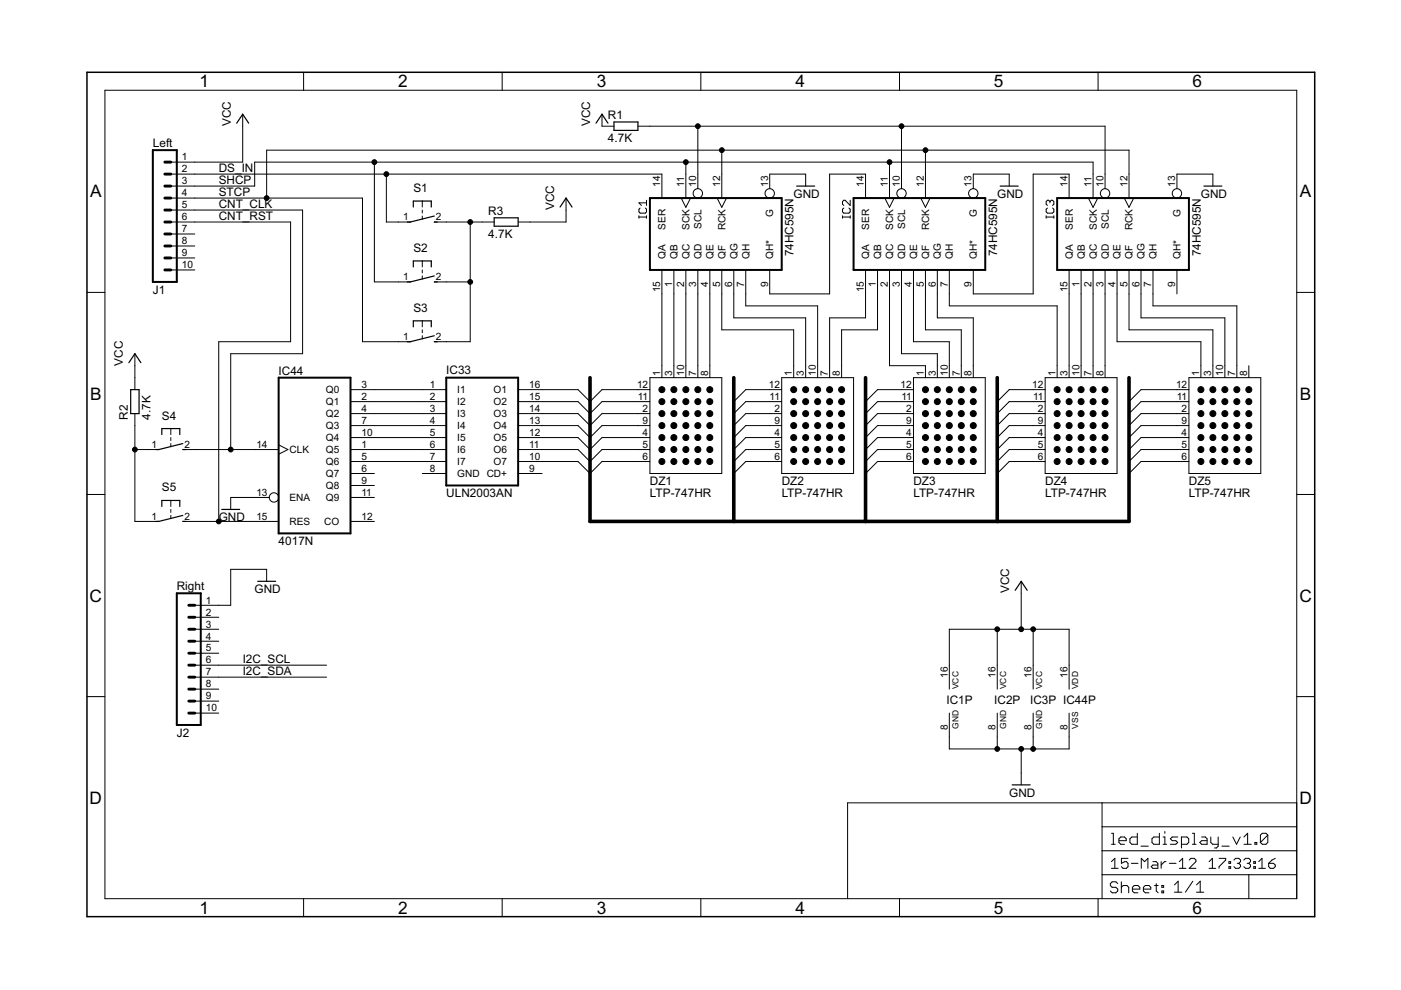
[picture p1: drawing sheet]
<svg xmlns="http://www.w3.org/2000/svg" width="297mm" height="210mm" viewBox="0 0 297 210" stroke-linecap="round" stroke-linejoin="round" font-family="sans-serif">
<g fill="none" stroke="#000" stroke-width=".21">
<path d="M22.2 19.1h252.7v171.4h-252.7zM64.4 15.3v3.8M106.5 15.3v3.8M148.6 15.3v3.8M190.7 15.3v3.8M232.8 15.3v3.8M36.2 36.9h104.1v5.1M36.2 39.5h17.8v-5.1h177.8v7.6M51.5 24.2v10.2h-15.3M79.4 34.4v25.4h7.6M81.9 36.9v10.2h5.1M127.6 24.2v2.6h2.6"/>
<path d="M135.3 26.8h99v13.2M145.4 34.4v7.6M148 26.8v13.2M153 31.8v10.2M170.8 39.5v-2.6h-7.6v3.1M188.6 34.4v7.6M191.1 26.8v13.2M196.2 31.8v10.2M214 39.5v-2.6h-7.6v3.1M257.2 39.5v-2.6h-7.7v3.1M36.2 42h40.7v30.5h10.1M36.2 44.5h28v30.5h-15.3v20.3"/>
<path d="M36.2 47.1h25.4v25.4h-15.2v38.1M36.2 49.6h5.1M36.2 52.2h5.1M36.2 54.7h5.1M36.2 57.2h5.1M56.5 42v-10.2h182.9v10.2M89.5 42.6v1.3M89.5 44.5v.7M89.5 45.8v.6M89.5 55.3v1.3M89.5 57.2v.7M89.5 58.5v.6"/>
<path d="M92.1 47.1h12.7M92.1 59.8h7.6M99.7 47.1v25.4h-7.6M120 42v5.1h-10.1M135.5 46h1.6M135.5 45.7v.6M135.7 44.1l-.2 .3v.5l.2 .3h1.1l.3-.3v-.5l-.3-.3M137.1 42.5v1.1M137.1 45.7v.6M137.1 43h-1.6l.5 .6M140.3 57.2v22.9M142.9 57.2v22.9"/>
<path d="M144.4 42l1 2 1-2M145.4 57.2v22.9M148 57.2v22.9M150.5 57.2v22.9M152 42l1 2 1-2M153 57.2v12.7h15.3v10.2M155.6 57.2v10.2h15.2v12.7M158.1 57.2v7.7h15.3v15.2M178.6 46h1.7M178.6 45.7v.6M178.9 44.1l-.3 .3v.5l.3 .3h1.1l.3-.3v-.5l-.3-.3M180.3 42.5v1.1l-1.1-1.1h-.3l-.3 .2v.6l.3 .3"/>
<path d="M180.3 45.7v.6M183.5 42v-5.1h-7.6v25.4h-12.7v-5.1M183.5 57.2v10.2h-7.6v12.7M186.1 57.2v12.7h-7.7v10.2M187.6 42l1 2 1-2M188.6 57.2v20.3h7.6v2.6M191.1 57.2v17.8h7.6v5.1M193.7 57.2v15.3h7.6v7.6M195.2 42l1 2 1-2M196.2 57.2v12.7h7.6v10.2M198.7 57.2v10.2h7.7v12.7M201.3 57.2v7.7h22.8v15.2"/>
<path d="M221.8 46h1.6M221.8 45.7v.6M222.1 44.1l-.3 .3v.5l.3 .3h1.1l.2-.3v-.5l-.2-.3M222.6 42.7l-.3-.2h-.2l-.3 .2v.6l.3 .3M222.6 42.7l.3-.2h.3l.2 .2v.6l-.2 .3M222.6 42.7v.3M223.4 45.7v.6M226.7 42v-5.1h-7.6v25.4h-12.7v-5.1M226.7 57.2v22.9M229.2 57.2v22.9M230.8 42l1 2 .9-2M231.8 57.2v22.9"/>
<path d="M234.3 57.2v22.9M236.8 57.2v15.3h17.8v7.6M238.4 42l1 2 1-2M239.4 57.2v12.7h17.8v10.2M241.9 57.2v10.2h17.8v12.7M244.5 57.2v7.7h17.7v15.2M249.5 57.2v5.1M18.4 62h3.8M28.6 75v7.6M89.5 68v1.3M89.5 69.9v.6M89.5 71.2v.6"/>
<path d="M264.8 77.5v2.6M274.9 62h3.8M28.6 95.3h5.1M28.6 87.7v22.9h5.1M36.2 90.9v1.2M36.2 92.8v.6M36.2 94v.7M38.8 95.3h20.3M59.1 94.3l1.9 1-1.9 1M74.3 82.6h20.3M74.3 85.2h20.3M74.3 87.7h20.3"/>
<path d="M74.3 90.2h20.3M74.3 92.8h20.3M74.3 95.3h20.3M74.3 97.9h20.3M109.9 82.6h12.7l2.5 2.6 2.5-2.6h10.2M109.9 85.2h12.7l2.5 2.5 2.5-2.5h10.2M109.9 87.7h12.7l2.5 2.5 2.5-2.5h10.2M109.9 90.2h12.7l2.5 2.6 2.5-2.6h10.2M109.9 92.8h12.7l2.5 2.5 2.5-2.5h10.2M109.9 95.3h12.7l2.5 2.6 2.5-2.6h10.2M109.9 97.9h12.7l2.5 2.5 2.5-2.5h10.2M137.8 80.1h15.2v20.3h-15.2z"/>
<path d="M165.7 82.6h-7.6l-2.5 2.6M165.7 85.2h-7.6l-2.5 2.5M165.7 87.7h-7.6l-2.5 2.5M165.7 90.2h-7.6l-2.5 2.6M165.7 92.8h-7.6l-2.5 2.5M165.7 95.3h-7.6l-2.5 2.6M165.7 97.9h-7.6l-2.5 2.5M165.7 80.1h15.3v20.3h-15.3zM193.7 80.1h15.2v20.3h-15.2zM193.7 82.6h-7.6l-2.6 2.6M193.7 85.2h-7.6l-2.6 2.5M193.7 87.7h-7.6l-2.6 2.5"/>
<path d="M193.7 90.2h-7.6l-2.6 2.6M193.7 92.8h-7.6l-2.6 2.5M193.7 95.3h-7.6l-2.6 2.6M193.7 97.9h-7.6l-2.6 2.5M221.6 82.6h-7.6l-2.6 2.6M221.6 85.2h-7.6l-2.6 2.5M221.6 87.7h-7.6l-2.6 2.5M221.6 90.2h-7.6l-2.6 2.6M221.6 92.8h-7.6l-2.6 2.5M221.6 95.3h-7.6l-2.6 2.6M221.6 97.9h-7.6l-2.6 2.5M221.6 80.1h15.2v20.3h-15.2z"/>
<path d="M252.1 82.6h-10.2l-2.5 2.6M252.1 85.2h-10.2l-2.5 2.5M252.1 87.7h-10.2l-2.5 2.5M252.1 90.2h-10.2l-2.5 2.6M252.1 92.8h-10.2l-2.5 2.5M252.1 95.3h-10.2l-2.5 2.6M252.1 97.9h-10.2l-2.5 2.5M252.1 80.1h15.2v20.3h-15.2zM18.4 104.8h3.8M36.2 106.1v1.3M36.2 108v.6M36.2 109.3v.6"/>
<path d="M38.8 110.6h20.3M57.1 105.5h-8.2v2.5M74.3 100.4h5.1M74.3 102.9h5.1M74.3 105.5h5.1M74.3 110.6h5.1M89.5 100.4h5.1M109.9 100.4h5M274.9 104.8h3.8M41.3 130.9h5.1M41.3 133.4h5.1M41.3 136h5.1"/>
<path d="M41.3 138.5h5.1M56.5 123.3v-2.6h-7.6v7.6h-7.6M211.4 133.4v12.7M216.5 123.3v10.1M219.1 133.4v12.7M18.4 147.7h3.8M41.3 141h27.9M41.3 143.6h27.9M41.3 146.1h5.1M41.3 148.7h5.1M41.3 151.2h5.1M201.3 146.1v-12.7h25.4v12.7"/>
<path d="M201.3 151.2v7.6h25.4v-7.6M211.4 151.2v7.6M216.5 158.8v7.6M219.1 151.2v7.6M274.9 147.7h3.8M233.7 170.2v20.3M233.7 175.3h41.2M235.7 176.7h.4v2.3M235.7 179h.8M237.2 178.2h1.6v-.4l-.4-.3h-.8l-.4 .3v.8l.4 .4h.8M241.1 176.7v2.3h-1.1l-.4-.4v-.8l.4-.3h1.1M241.9 179.4h1.6"/>
<path d="M245.8 176.7v2.3h-1.2l-.4-.4v-.8l.4-.3h1.2M246.6 179h.8M246.6 177.5h.4v1.5M247 176.3v.4M249.7 177.5h-1.2l-.4 .3 .4 .4h.8l.4 .4-.4 .4h-1.2M250.5 179h1.2l.3-.4v-.8l-.3-.3h-1.2v2.3M252.8 176.7h.4v2.3M252.8 179h.8M254.8 177.5h.7l.4 .3v1.2h-1.1l-.4-.4 .4-.4h1.1M256.7 177.5v1.1l.4 .4h1.2M258.3 177.5v1.9l-.4 .4h-.4M259.1 179.4h1.5"/>
<path d="M261.4 177.5l.8 1.5 .8-1.5M263.7 179h1.6M263.7 177.5l.8-.8v2.3M266.1 178.6h.4v.4h-.4zM268.8 177.1l-.4-.4h-.8l-.4 .4v1.5M268.8 177.1v1.5l-.4 .4h-.8l-.4-.4M268.8 177.1l-1.6 1.5M274.9 170.2h-95.2v20.3M64.4 190.5v3.9M106.5 190.5v3.9M148.6 190.5v3.9M190.7 190.5v3.9"/>
<path d="M232.8 190.5v3.9M233.7 185.5h41.2M233.7 180.4h41.2M235.6 182.7l.8-.7v2.1M235.6 184.1h1.5M237 187.3l-.4-.3h-.8l-.4 .3v.4l.4 .4h.8l.4 .4v.4l-.4 .4h-.8l-.4-.4M237.7 187v2.3M237.7 188.1l.4-.4h.8l.4 .4v1.2M239.2 182h-1.4v1l.7-.3h.3l.4 .3v.7l-.4 .4h-.7l-.3-.4M239.9 183h1.4M240.1 188.5h1.6v-.4l-.4-.4h-.8l-.4 .4v.8l.4 .4h.8M242 184.1v-2.1l.7 .7 .7-.7v2.1"/>
<path d="M242.4 188.5h1.6v-.4l-.4-.4h-.8l-.4 .4v.8l.4 .4h.8M244.4 182.7h.7l.4 .3v1.1h-1.1l-.3-.4 .3-.3h1.1M244.8 187.7h.8M245.2 187.3v1.6l.4 .4M246.2 182.7v1.4M246.3 187.7h.4v.4h-.4zM246.3 188.9h.4v.4h-.4zM247.2 182.7h-.3l-.7 .7M247.9 183h1.4M249 187.6l.8-.8v2.4M249 189.2h1.6M250 184.1h1.4"/>
<path d="M250 182.7l.7-.7v2.1M252.1 182.4l.4-.4h.7l.4 .4v.3l-1.5 1.4h1.5M252.9 186.8l-1.6 2.4M253.7 189.2h1.5M253.7 187.6l.8-.8v2.4M256.3 184.1h1.5M256.3 182.7l.7-.7v2.1M258.5 182h1.4v.4l-1.4 1.3v.4M260.6 183.7h.3v.4h-.3zM260.6 182.7h.3v.3h-.3zM261.6 182.4l.4-.4h.7l.3 .4v.3l-.3 .3M262.3 183h.4"/>
<path d="M262.7 183l.3 .4v.3l-.3 .4h-.7l-.4-.4M263.7 182.4l.4-.4h.7l.3 .4v.3l-.3 .3M264.4 183h.4M264.8 185.5v5M264.8 183l.3 .4v.3l-.3 .4h-.7l-.4-.4M265.8 183.7h.4v.4h-.4zM265.8 182.7h.4v.3h-.4zM266.9 184.1h1.4M266.9 182.7l.7-.7v2.1M269 183h1l.4 .4v.3l-.4 .4h-.7l-.3-.4zM270.4 182l-.7 .4-.7 .6"/>
<circle cx="148" cy="41" r=".99"/>
<circle cx="163.2" cy="41" r=".99"/>
<circle cx="191.1" cy="41" r=".99"/>
<circle cx="206.4" cy="41" r=".99"/>
<circle cx="234.3" cy="41" r=".99"/>
<circle cx="249.5" cy="41" r=".99"/>
<circle cx="58.1" cy="105.5" r=".99"/>
</g>
<path d="M32.4 31.8h5.1v28h-5.1zM137.8 42h27.9v15.2h-27.9zM181 42h27.9v15.2h-27.9zM224.1 42h28v15.2h-28zM59.1 80.1h15.2v33h-15.2zM94.6 80.1h15.3v22.8h-15.3zM37.5 125.8h5.1v27.9h-5.1z" fill="none" stroke="#000" stroke-width=".42"/>
<path d="M18.4 15.3h260.3v179.1h-260.3z" fill="none" stroke="#000" stroke-width=".32"/>
<g fill="none" stroke="#000" stroke-width=".25">
<path d="M50.2 26.1l1.3-1.9 1.2 1.9M126.4 26.1l1.2-1.9 1.3 1.9M130.2 25.9h5.1v1.7h-5.1zM168.9 39.5h3.8M212.1 39.5h3.8M255.2 39.5h3.9M87.6 43.9v-1.3h3.8v1.3M87.6 56.6v-1.3h3.8v1.3M92.1 45.8l-5.1 1.3h-.6M92.1 47.1h.6M92.1 58.5l-5.1 1.3h-.6M92.1 59.8h.6"/>
<path d="M104.8 46.2h5.1v1.8h-5.1zM118.7 43.9l1.3-1.9 1.3 1.9M27.3 76.9l1.3-1.9 1.3 1.9M87.6 69.3v-1.3h3.8v1.3M92.1 71.2l-5.1 1.3h-.6M92.1 72.5h.6M27.7 82.6h1.8v5.1h-1.8zM34.3 92.1v-1.2h3.8v1.2M38.8 94l-5.1 1.3h-.7M38.8 95.3h.6M34.3 107.4v-1.3h3.8v1.3M38.8 109.3l-5.1 1.3h-.7"/>
<path d="M38.8 110.6h.6M47 108h3.8M54.6 123.3h3.8M215.2 125.2l1.3-1.9 1.3 1.9M214.6 166.4h3.8"/>
</g>
<g fill="none" stroke="#000" stroke-width=".61">
<path d="M34.9 39.5h1.3M34.9 36.9h1.3M34.9 34.4h1.3M34.9 44.5h1.3M34.9 42h1.3M34.9 52.2h1.3M34.9 49.6h1.3M34.9 47.1h1.3M34.9 57.2h1.3M34.9 54.7h1.3M40 133.4h1.3M40 130.9h1.3"/>
<path d="M40 128.3h1.3M40 138.5h1.3M40 136h1.3M40 146.1h1.3M40 143.6h1.3M40 141h1.3M40 151.2h1.3M40 148.7h1.3"/>
</g>
<g fill="#000" stroke="#000" stroke-width=".21">
<circle cx="79.4" cy="34.4" r=".51"/>
<circle cx="81.9" cy="36.9" r=".51"/>
<circle cx="145.4" cy="34.4" r=".51"/>
<circle cx="148" cy="26.8" r=".51"/>
<circle cx="153" cy="31.8" r=".51"/>
<circle cx="188.6" cy="34.4" r=".51"/>
<circle cx="191.1" cy="26.8" r=".51"/>
<circle cx="196.2" cy="31.8" r=".51"/>
<circle cx="56.5" cy="42" r=".51"/>
<circle cx="99.7" cy="59.8" r=".51"/>
<circle cx="99.7" cy="47.1" r=".51"/>
<circle cx="28.6" cy="95.3" r=".51"/>
<circle cx="48.9" cy="95.3" r=".51"/>
<circle cx="140.3" cy="82.6" r=".64"/>
<circle cx="140.3" cy="85.2" r=".64"/>
<circle cx="140.3" cy="92.8" r=".64"/>
<circle cx="140.3" cy="95.3" r=".64"/>
<circle cx="140.3" cy="97.9" r=".64"/>
<circle cx="140.3" cy="87.7" r=".64"/>
<circle cx="140.3" cy="90.2" r=".64"/>
<circle cx="142.9" cy="82.6" r=".64"/>
<circle cx="142.9" cy="85.2" r=".64"/>
<circle cx="142.9" cy="90.2" r=".64"/>
<circle cx="142.9" cy="95.3" r=".64"/>
<circle cx="142.9" cy="87.7" r=".64"/>
<circle cx="142.9" cy="92.8" r=".64"/>
<circle cx="142.9" cy="97.9" r=".64"/>
<circle cx="145.4" cy="82.6" r=".64"/>
<circle cx="145.4" cy="85.2" r=".64"/>
<circle cx="145.4" cy="87.7" r=".64"/>
<circle cx="145.4" cy="90.2" r=".64"/>
<circle cx="145.4" cy="92.8" r=".64"/>
<circle cx="145.4" cy="97.9" r=".64"/>
<circle cx="145.4" cy="95.3" r=".64"/>
<circle cx="148" cy="82.6" r=".64"/>
<circle cx="148" cy="85.2" r=".64"/>
<circle cx="148" cy="87.7" r=".64"/>
<circle cx="148" cy="92.8" r=".64"/>
<circle cx="148" cy="90.2" r=".64"/>
<circle cx="148" cy="95.3" r=".64"/>
<circle cx="148" cy="97.9" r=".64"/>
<circle cx="150.5" cy="82.6" r=".64"/>
<circle cx="150.5" cy="85.2" r=".64"/>
<circle cx="150.5" cy="87.7" r=".64"/>
<circle cx="150.5" cy="95.3" r=".64"/>
<circle cx="150.5" cy="90.2" r=".64"/>
<circle cx="150.5" cy="92.8" r=".64"/>
<circle cx="150.5" cy="97.9" r=".64"/>
<circle cx="168.3" cy="82.6" r=".64"/>
<circle cx="168.3" cy="85.2" r=".64"/>
<circle cx="168.3" cy="87.7" r=".64"/>
<circle cx="168.3" cy="90.2" r=".64"/>
<circle cx="168.3" cy="92.8" r=".64"/>
<circle cx="168.3" cy="95.3" r=".64"/>
<circle cx="168.3" cy="97.9" r=".64"/>
<circle cx="170.8" cy="85.2" r=".64"/>
<circle cx="170.8" cy="82.6" r=".64"/>
<circle cx="170.8" cy="92.8" r=".64"/>
<circle cx="170.8" cy="90.2" r=".64"/>
<circle cx="170.8" cy="95.3" r=".64"/>
<circle cx="170.8" cy="87.7" r=".64"/>
<circle cx="170.8" cy="97.9" r=".64"/>
<circle cx="173.4" cy="82.6" r=".64"/>
<circle cx="173.4" cy="85.2" r=".64"/>
<circle cx="173.4" cy="92.8" r=".64"/>
<circle cx="173.4" cy="87.7" r=".64"/>
<circle cx="173.4" cy="90.2" r=".64"/>
<circle cx="173.4" cy="97.9" r=".64"/>
<circle cx="173.4" cy="95.3" r=".64"/>
<circle cx="175.9" cy="82.6" r=".64"/>
<circle cx="175.9" cy="85.2" r=".64"/>
<circle cx="175.9" cy="87.7" r=".64"/>
<circle cx="175.9" cy="90.2" r=".64"/>
<circle cx="175.9" cy="95.3" r=".64"/>
<circle cx="175.9" cy="97.9" r=".64"/>
<circle cx="175.9" cy="92.8" r=".64"/>
<circle cx="178.4" cy="85.2" r=".64"/>
<circle cx="178.4" cy="82.6" r=".64"/>
<circle cx="178.4" cy="90.2" r=".64"/>
<circle cx="178.4" cy="92.8" r=".64"/>
<circle cx="178.4" cy="95.3" r=".64"/>
<circle cx="178.4" cy="87.7" r=".64"/>
<circle cx="178.4" cy="97.9" r=".64"/>
<circle cx="196.2" cy="85.2" r=".64"/>
<circle cx="196.2" cy="82.6" r=".64"/>
<circle cx="196.2" cy="90.2" r=".64"/>
<circle cx="196.2" cy="95.3" r=".64"/>
<circle cx="196.2" cy="97.9" r=".64"/>
<circle cx="196.2" cy="87.7" r=".64"/>
<circle cx="196.2" cy="92.8" r=".64"/>
<circle cx="198.7" cy="82.6" r=".64"/>
<circle cx="198.7" cy="85.2" r=".64"/>
<circle cx="198.7" cy="90.2" r=".64"/>
<circle cx="198.7" cy="95.3" r=".64"/>
<circle cx="198.7" cy="87.7" r=".64"/>
<circle cx="198.7" cy="92.8" r=".64"/>
<circle cx="198.7" cy="97.9" r=".64"/>
<circle cx="201.3" cy="85.2" r=".64"/>
<circle cx="201.3" cy="82.6" r=".64"/>
<circle cx="201.3" cy="87.7" r=".64"/>
<circle cx="201.3" cy="90.2" r=".64"/>
<circle cx="201.3" cy="95.3" r=".64"/>
<circle cx="201.3" cy="97.9" r=".64"/>
<circle cx="201.3" cy="92.8" r=".64"/>
<circle cx="203.8" cy="82.6" r=".64"/>
<circle cx="203.8" cy="85.2" r=".64"/>
<circle cx="203.8" cy="90.2" r=".64"/>
<circle cx="203.8" cy="97.9" r=".64"/>
<circle cx="203.8" cy="95.3" r=".64"/>
<circle cx="203.8" cy="87.7" r=".64"/>
<circle cx="203.8" cy="92.8" r=".64"/>
<circle cx="206.4" cy="85.2" r=".64"/>
<circle cx="206.4" cy="82.6" r=".64"/>
<circle cx="206.4" cy="97.9" r=".64"/>
<circle cx="206.4" cy="90.2" r=".64"/>
<circle cx="206.4" cy="92.8" r=".64"/>
<circle cx="206.4" cy="95.3" r=".64"/>
<circle cx="206.4" cy="87.7" r=".64"/>
<circle cx="224.1" cy="82.6" r=".64"/>
<circle cx="224.1" cy="85.2" r=".64"/>
<circle cx="224.1" cy="87.7" r=".64"/>
<circle cx="224.1" cy="90.2" r=".64"/>
<circle cx="224.1" cy="92.8" r=".64"/>
<circle cx="224.1" cy="95.3" r=".64"/>
<circle cx="224.1" cy="97.9" r=".64"/>
<circle cx="226.7" cy="82.6" r=".64"/>
<circle cx="226.7" cy="85.2" r=".64"/>
<circle cx="226.7" cy="97.9" r=".64"/>
<circle cx="226.7" cy="87.7" r=".64"/>
<circle cx="226.7" cy="90.2" r=".64"/>
<circle cx="226.7" cy="92.8" r=".64"/>
<circle cx="226.7" cy="95.3" r=".64"/>
<circle cx="229.2" cy="85.2" r=".64"/>
<circle cx="229.2" cy="82.6" r=".64"/>
<circle cx="229.2" cy="87.7" r=".64"/>
<circle cx="229.2" cy="90.2" r=".64"/>
<circle cx="229.2" cy="95.3" r=".64"/>
<circle cx="229.2" cy="97.9" r=".64"/>
<circle cx="229.2" cy="92.8" r=".64"/>
<circle cx="231.8" cy="82.6" r=".64"/>
<circle cx="231.8" cy="85.2" r=".64"/>
<circle cx="231.8" cy="92.8" r=".64"/>
<circle cx="231.8" cy="87.7" r=".64"/>
<circle cx="231.8" cy="90.2" r=".64"/>
<circle cx="231.8" cy="95.3" r=".64"/>
<circle cx="231.8" cy="97.9" r=".64"/>
<circle cx="234.3" cy="85.2" r=".64"/>
<circle cx="234.3" cy="82.6" r=".64"/>
<circle cx="234.3" cy="87.7" r=".64"/>
<circle cx="234.3" cy="95.3" r=".64"/>
<circle cx="234.3" cy="97.9" r=".64"/>
<circle cx="234.3" cy="90.2" r=".64"/>
<circle cx="234.3" cy="92.8" r=".64"/>
<circle cx="254.6" cy="82.6" r=".64"/>
<circle cx="254.6" cy="85.2" r=".64"/>
<circle cx="254.6" cy="97.9" r=".64"/>
<circle cx="254.6" cy="87.7" r=".64"/>
<circle cx="254.6" cy="92.8" r=".64"/>
<circle cx="254.6" cy="90.2" r=".64"/>
<circle cx="254.6" cy="95.3" r=".64"/>
<circle cx="257.2" cy="82.6" r=".64"/>
<circle cx="257.2" cy="85.2" r=".64"/>
<circle cx="257.2" cy="87.7" r=".64"/>
<circle cx="257.2" cy="92.8" r=".64"/>
<circle cx="257.2" cy="90.2" r=".64"/>
<circle cx="257.2" cy="95.3" r=".64"/>
<circle cx="257.2" cy="97.9" r=".64"/>
<circle cx="259.7" cy="82.6" r=".64"/>
<circle cx="259.7" cy="85.2" r=".64"/>
<circle cx="259.7" cy="87.7" r=".64"/>
<circle cx="259.7" cy="90.2" r=".64"/>
<circle cx="259.7" cy="95.3" r=".64"/>
<circle cx="259.7" cy="92.8" r=".64"/>
<circle cx="259.7" cy="97.9" r=".64"/>
<circle cx="262.2" cy="82.6" r=".64"/>
<circle cx="262.2" cy="85.2" r=".64"/>
<circle cx="262.2" cy="87.7" r=".64"/>
<circle cx="262.2" cy="90.2" r=".64"/>
<circle cx="262.2" cy="95.3" r=".64"/>
<circle cx="262.2" cy="97.9" r=".64"/>
<circle cx="262.2" cy="92.8" r=".64"/>
<circle cx="264.8" cy="82.6" r=".64"/>
<circle cx="264.8" cy="85.2" r=".64"/>
<circle cx="264.8" cy="87.7" r=".64"/>
<circle cx="264.8" cy="90.2" r=".64"/>
<circle cx="264.8" cy="95.3" r=".64"/>
<circle cx="264.8" cy="92.8" r=".64"/>
<circle cx="264.8" cy="97.9" r=".64"/>
<circle cx="46.4" cy="110.6" r=".51"/>
<circle cx="211.4" cy="133.4" r=".51"/>
<circle cx="216.5" cy="133.4" r=".51"/>
<circle cx="219.1" cy="133.4" r=".51"/>
<circle cx="211.4" cy="158.8" r=".51"/>
<circle cx="216.5" cy="158.8" r=".51"/>
<circle cx="219.1" cy="158.8" r=".51"/>
</g>
<path d="M125.1 80.1v30.5h114.3v-30.5M155.6 80.1v30.5M183.5 80.1v30.5M211.4 80.1v30.5" fill="none" stroke="#000" stroke-width=".76"/>
<g font-size="4.1">
<text x="42.3" y="18.5">1</text>
<text x="84.4" y="18.5">2</text>
<text x="126.5" y="18.5">3</text>
<text x="168.6" y="18.5">4</text>
<text x="210.7" y="18.5">5</text>
<text x="252.9" y="18.5">6</text>
<text x="19.1" y="41.9">A</text>
<text x="275.6" y="41.9">A</text>
<text x="19.1" y="84.7">B</text>
<text x="275.6" y="84.7">B</text>
<text x="19" y="127.6">C</text>
<text x="275.5" y="127.6">C</text>
<text x="19" y="170.4">D</text>
<text x="275.5" y="170.4">D</text>
<text x="42.3" y="193.7">1</text>
<text x="84.4" y="193.7">2</text>
<text x="126.5" y="193.7">3</text>
<text x="168.6" y="193.7">4</text>
<text x="210.7" y="193.7">5</text>
<text x="252.9" y="193.7">6</text>
</g>
<g font-size="2.8">
<text x="48.9" y="26.8" transform="rotate(-90 48.9 26.8)">VCC</text>
<text x="125.1" y="26.8" transform="rotate(-90 125.1 26.8)">VCC</text>
<text x="128.9" y="25.3">R1</text>
<text x="32.4" y="31.1">Left</text>
<text x="128.9" y="30.1">4.7K</text>
<text x="46.4" y="38.9">SHCP</text>
<text x="46.4" y="36.4">DS_IN</text>
<text x="46.4" y="41.5">STCP</text>
<text x="87.6" y="40.7">S1</text>
<text x="168.3" y="42">GND</text>
<text x="211.4" y="42">GND</text>
<text x="254.6" y="42">GND</text>
<text x="46.4" y="44">CNT_CLK</text>
<text x="46.4" y="46.6">CNT_RST</text>
<text x="103.5" y="45.6">R3</text>
<text x="117.5" y="44.5" transform="rotate(-90 117.5 44.5)">VCC</text>
<text x="87.6" y="53.4">S2</text>
<text x="103.5" y="50.4">4.7K</text>
<text x="168.3" y="54.4" transform="rotate(-90 168.3 54.4)">74HC595N</text>
<text x="211.4" y="54.4" transform="rotate(-90 211.4 54.4)">74HC595N</text>
<text x="254.6" y="54.4" transform="rotate(-90 254.6 54.4)">74HC595N</text>
<text x="32.4" y="62.3">J1</text>
<text x="87.6" y="66.1">S3</text>
<text x="26.1" y="77.5" transform="rotate(-90 26.1 77.5)">VCC</text>
<text x="59.1" y="79.4">IC44</text>
<text x="94.6" y="79.3">IC33</text>
<text x="27.1" y="89" transform="rotate(-90 27.1 89)">R2</text>
<text x="31.9" y="89" transform="rotate(-90 31.9 89)">4.7K</text>
<text x="34.3" y="89">S4</text>
<text x="34.3" y="104.2">S5</text>
<text x="94.6" y="105.5">ULN2003AN</text>
<text x="137.8" y="102.9">DZ1</text>
<text x="137.8" y="105.5">LTP-747HR</text>
<text x="165.7" y="102.9">DZ2</text>
<text x="165.7" y="105.5">LTP-747HR</text>
<text x="193.7" y="102.9">DZ3</text>
<text x="193.7" y="105.5">LTP-747HR</text>
<text x="221.6" y="102.9">DZ4</text>
<text x="221.6" y="105.5">LTP-747HR</text>
<text x="252.1" y="102.9">DZ5</text>
<text x="252.1" y="105.5">LTP-747HR</text>
<text x="46.4" y="110.6">GND</text>
<text x="59.1" y="115.6">4017N</text>
<text x="37.5" y="125">Right</text>
<text x="54" y="125.8">GND</text>
<text x="214" y="125.8" transform="rotate(-90 214 125.8)">VCC</text>
<text x="51.5" y="143.1">I2C_SDA</text>
<text x="51.5" y="140.5">I2C_SCL</text>
<text x="200.6" y="149.3">IC1P</text>
<text x="210.8" y="149.3">IC2P</text>
<text x="218.4" y="149.3">IC3P IC44P</text>
<text x="37.5" y="156.3">J2</text>
<text x="214" y="169">GND</text>
</g>
<g font-size="2.4">
<text x="38.5" y="34">1</text>
<text x="38.5" y="36.6">2</text>
<text x="38.5" y="39.1">3</text>
<text x="38.5" y="41.6">4</text>
<text x="140" y="39.7" transform="rotate(-90 140 39.7)">14</text>
<text x="145.1" y="39.7" transform="rotate(-90 145.1 39.7)">11</text>
<text x="147.6" y="39.7" transform="rotate(-90 147.6 39.7)">10</text>
<text x="152.7" y="39.7" transform="rotate(-90 152.7 39.7)">12</text>
<text x="162.8" y="39.7" transform="rotate(-90 162.8 39.7)">13</text>
<text x="183.2" y="39.7" transform="rotate(-90 183.2 39.7)">14</text>
<text x="188.2" y="39.7" transform="rotate(-90 188.2 39.7)">11</text>
<text x="190.8" y="39.7" transform="rotate(-90 190.8 39.7)">10</text>
<text x="195.8" y="39.7" transform="rotate(-90 195.8 39.7)">12</text>
<text x="206" y="39.7" transform="rotate(-90 206 39.7)">13</text>
<text x="226.3" y="39.7" transform="rotate(-90 226.3 39.7)">14</text>
<text x="231.4" y="39.7" transform="rotate(-90 231.4 39.7)">11</text>
<text x="233.9" y="39.7" transform="rotate(-90 233.9 39.7)">10</text>
<text x="239" y="39.7" transform="rotate(-90 239 39.7)">12</text>
<text x="249.2" y="39.7" transform="rotate(-90 249.2 39.7)">13</text>
<text x="38.5" y="44.2">5</text>
<text x="38.5" y="46.7">6</text>
<text x="85.5" y="46.7">1</text>
<text x="92.4" y="46.7">2</text>
<text x="164" y="46" transform="rotate(-90 164 46)">G</text>
<text x="207.1" y="46" transform="rotate(-90 207.1 46)">G</text>
<text x="250.3" y="46" transform="rotate(-90 250.3 46)">G</text>
<text x="38.5" y="49.3">7</text>
<text x="38.5" y="51.8">8</text>
<text x="141.1" y="48.7" transform="rotate(-90 141.1 48.7)">SER</text>
<text x="146.2" y="48.7" transform="rotate(-90 146.2 48.7)">SCK</text>
<text x="148.7" y="48.5" transform="rotate(-90 148.7 48.5)">SCL</text>
<text x="153.8" y="48.8" transform="rotate(-90 153.8 48.8)">RCK</text>
<text x="184.3" y="48.7" transform="rotate(-90 184.3 48.7)">SER</text>
<text x="189.3" y="48.7" transform="rotate(-90 189.3 48.7)">SCK</text>
<text x="191.9" y="48.5" transform="rotate(-90 191.9 48.5)">SCL</text>
<text x="197" y="48.8" transform="rotate(-90 197 48.8)">RCK</text>
<text x="227.4" y="48.7" transform="rotate(-90 227.4 48.7)">SER</text>
<text x="232.5" y="48.7" transform="rotate(-90 232.5 48.7)">SCK</text>
<text x="235.1" y="48.5" transform="rotate(-90 235.1 48.5)">SCL</text>
<text x="240.1" y="48.8" transform="rotate(-90 240.1 48.8)">RCK</text>
<text x="38.5" y="54.3">9</text>
<text x="38.5" y="56.9">10</text>
<text x="85.5" y="59.4">1</text>
<text x="92.4" y="59.4">2</text>
<text x="141.1" y="54.9" transform="rotate(-90 141.1 54.9)">QA</text>
<text x="143.6" y="54.9" transform="rotate(-90 143.6 54.9)">QB</text>
<text x="146.2" y="54.9" transform="rotate(-90 146.2 54.9)">QC</text>
<text x="148.7" y="54.9" transform="rotate(-90 148.7 54.9)">QD</text>
<text x="151.3" y="54.9" transform="rotate(-90 151.3 54.9)">QE</text>
<text x="153.8" y="54.9" transform="rotate(-90 153.8 54.9)">QF</text>
<text x="156.3" y="54.9" transform="rotate(-90 156.3 54.9)">QG</text>
<text x="158.9" y="54.9" transform="rotate(-90 158.9 54.9)">QH</text>
<text x="164" y="54.9" transform="rotate(-90 164 54.9)">QH*</text>
<text x="184.3" y="54.9" transform="rotate(-90 184.3 54.9)">QA</text>
<text x="186.8" y="54.9" transform="rotate(-90 186.8 54.9)">QB</text>
<text x="189.3" y="54.9" transform="rotate(-90 189.3 54.9)">QC</text>
<text x="191.9" y="54.9" transform="rotate(-90 191.9 54.9)">QD</text>
<text x="194.4" y="54.9" transform="rotate(-90 194.4 54.9)">QE</text>
<text x="197" y="54.9" transform="rotate(-90 197 54.9)">QF</text>
<text x="199.5" y="54.9" transform="rotate(-90 199.5 54.9)">QG</text>
<text x="202" y="54.9" transform="rotate(-90 202 54.9)">QH</text>
<text x="207.1" y="54.9" transform="rotate(-90 207.1 54.9)">QH*</text>
<text x="227.4" y="54.9" transform="rotate(-90 227.4 54.9)">QA</text>
<text x="230" y="54.9" transform="rotate(-90 230 54.9)">QB</text>
<text x="232.5" y="54.9" transform="rotate(-90 232.5 54.9)">QC</text>
<text x="235.1" y="54.9" transform="rotate(-90 235.1 54.9)">QD</text>
<text x="237.6" y="54.9" transform="rotate(-90 237.6 54.9)">QE</text>
<text x="240.1" y="54.9" transform="rotate(-90 240.1 54.9)">QF</text>
<text x="242.7" y="54.9" transform="rotate(-90 242.7 54.9)">QG</text>
<text x="245.2" y="54.9" transform="rotate(-90 245.2 54.9)">QH</text>
<text x="250.3" y="54.9" transform="rotate(-90 250.3 54.9)">QH*</text>
<text x="140" y="61.9" transform="rotate(-90 140 61.9)">15</text>
<text x="142.5" y="60.7" transform="rotate(-90 142.5 60.7)">1</text>
<text x="145.1" y="60.7" transform="rotate(-90 145.1 60.7)">2</text>
<text x="147.6" y="60.7" transform="rotate(-90 147.6 60.7)">3</text>
<text x="150.1" y="60.7" transform="rotate(-90 150.1 60.7)">4</text>
<text x="152.7" y="60.7" transform="rotate(-90 152.7 60.7)">5</text>
<text x="155.2" y="60.7" transform="rotate(-90 155.2 60.7)">6</text>
<text x="157.8" y="60.7" transform="rotate(-90 157.8 60.7)">7</text>
<text x="162.8" y="60.7" transform="rotate(-90 162.8 60.7)">9</text>
<text x="183.2" y="61.9" transform="rotate(-90 183.2 61.9)">15</text>
<text x="185.7" y="60.7" transform="rotate(-90 185.7 60.7)">1</text>
<text x="188.2" y="60.7" transform="rotate(-90 188.2 60.7)">2</text>
<text x="190.8" y="60.7" transform="rotate(-90 190.8 60.7)">3</text>
<text x="193.3" y="60.7" transform="rotate(-90 193.3 60.7)">4</text>
<text x="195.8" y="60.7" transform="rotate(-90 195.8 60.7)">5</text>
<text x="198.4" y="60.7" transform="rotate(-90 198.4 60.7)">6</text>
<text x="200.9" y="60.7" transform="rotate(-90 200.9 60.7)">7</text>
<text x="206" y="60.7" transform="rotate(-90 206 60.7)">9</text>
<text x="226.3" y="61.9" transform="rotate(-90 226.3 61.9)">15</text>
<text x="228.9" y="60.7" transform="rotate(-90 228.9 60.7)">1</text>
<text x="231.4" y="60.7" transform="rotate(-90 231.4 60.7)">2</text>
<text x="233.9" y="60.7" transform="rotate(-90 233.9 60.7)">3</text>
<text x="236.5" y="60.7" transform="rotate(-90 236.5 60.7)">4</text>
<text x="239" y="60.7" transform="rotate(-90 239 60.7)">5</text>
<text x="241.6" y="60.7" transform="rotate(-90 241.6 60.7)">6</text>
<text x="244.1" y="60.7" transform="rotate(-90 244.1 60.7)">7</text>
<text x="249.2" y="60.7" transform="rotate(-90 249.2 60.7)">9</text>
<text x="85.5" y="72.1">1</text>
<text x="92.4" y="72.1">2</text>
<text x="69.1" y="83.4">Q0</text>
<text x="76.6" y="82.3">3</text>
<text x="91.1" y="82.3">1</text>
<text x="97" y="83.4">I1</text>
<text x="104.7" y="83.4">O1</text>
<text x="112.2" y="82.3">16</text>
<text x="135.1" y="82.3">12</text>
<text x="140" y="79.7" transform="rotate(-90 140 79.7)">1</text>
<text x="142.5" y="79.7" transform="rotate(-90 142.5 79.7)">3</text>
<text x="145.1" y="79.7" transform="rotate(-90 145.1 79.7)">10</text>
<text x="147.6" y="79.7" transform="rotate(-90 147.6 79.7)">7</text>
<text x="150.1" y="79.7" transform="rotate(-90 150.1 79.7)">8</text>
<text x="163" y="82.3">12</text>
<text x="167.9" y="79.7" transform="rotate(-90 167.9 79.7)">1</text>
<text x="170.5" y="79.7" transform="rotate(-90 170.5 79.7)">3</text>
<text x="173" y="79.7" transform="rotate(-90 173 79.7)">10</text>
<text x="175.5" y="79.7" transform="rotate(-90 175.5 79.7)">7</text>
<text x="178.1" y="79.7" transform="rotate(-90 178.1 79.7)">8</text>
<text x="190.9" y="82.3">12</text>
<text x="195.8" y="79.7" transform="rotate(-90 195.8 79.7)">1</text>
<text x="198.4" y="79.7" transform="rotate(-90 198.4 79.7)">3</text>
<text x="200.9" y="79.7" transform="rotate(-90 200.9 79.7)">10</text>
<text x="203.5" y="79.7" transform="rotate(-90 203.5 79.7)">7</text>
<text x="206" y="79.7" transform="rotate(-90 206 79.7)">8</text>
<text x="218.9" y="82.3">12</text>
<text x="223.8" y="79.7" transform="rotate(-90 223.8 79.7)">1</text>
<text x="226.3" y="79.7" transform="rotate(-90 226.3 79.7)">3</text>
<text x="228.9" y="79.7" transform="rotate(-90 228.9 79.7)">10</text>
<text x="231.4" y="79.7" transform="rotate(-90 231.4 79.7)">7</text>
<text x="233.9" y="79.7" transform="rotate(-90 233.9 79.7)">8</text>
<text x="249.3" y="82.3">12</text>
<text x="254.3" y="79.7" transform="rotate(-90 254.3 79.7)">1</text>
<text x="256.8" y="79.7" transform="rotate(-90 256.8 79.7)">3</text>
<text x="259.3" y="79.7" transform="rotate(-90 259.3 79.7)">10</text>
<text x="261.9" y="79.7" transform="rotate(-90 261.9 79.7)">7</text>
<text x="264.4" y="79.7" transform="rotate(-90 264.4 79.7)">8</text>
<text x="69.1" y="85.9">Q1</text>
<text x="69.1" y="88.5">Q2</text>
<text x="76.6" y="84.8">2</text>
<text x="76.6" y="87.3">4</text>
<text x="76.6" y="89.9">7</text>
<text x="91.1" y="84.8">2</text>
<text x="91.1" y="87.3">3</text>
<text x="91.1" y="89.9">4</text>
<text x="97" y="85.9">I2</text>
<text x="97" y="88.5">I3</text>
<text x="104.7" y="85.9">O2</text>
<text x="104.7" y="88.5">O3</text>
<text x="112.2" y="84.8">15</text>
<text x="112.2" y="87.3">14</text>
<text x="112.2" y="89.9">13</text>
<text x="135.2" y="84.8">11</text>
<text x="136.3" y="87.3">2</text>
<text x="136.3" y="89.9">9</text>
<text x="163.2" y="84.8">11</text>
<text x="164.2" y="87.3">2</text>
<text x="164.2" y="89.9">9</text>
<text x="191.1" y="84.8">11</text>
<text x="192.1" y="87.3">2</text>
<text x="192.1" y="89.9">9</text>
<text x="219" y="84.8">11</text>
<text x="220.1" y="87.3">2</text>
<text x="220.1" y="89.9">9</text>
<text x="249.5" y="84.8">11</text>
<text x="250.5" y="87.3">2</text>
<text x="250.5" y="89.9">9</text>
<text x="32.1" y="95">1</text>
<text x="39.1" y="95">2</text>
<text x="54.4" y="95">14</text>
<text x="69.1" y="91">Q3</text>
<text x="69.1" y="93.5">Q4</text>
<text x="76.6" y="95">1</text>
<text x="76.6" y="92.4">10</text>
<text x="91.1" y="92.4">5</text>
<text x="91.1" y="95">6</text>
<text x="97" y="91">I4</text>
<text x="97" y="93.5">I5</text>
<text x="104.7" y="91">O4</text>
<text x="104.7" y="93.5">O5</text>
<text x="112.2" y="92.4">12</text>
<text x="112.2" y="95">11</text>
<text x="136.3" y="92.4">4</text>
<text x="136.3" y="95">5</text>
<text x="164.2" y="92.4">4</text>
<text x="164.2" y="95">5</text>
<text x="192.1" y="92.4">4</text>
<text x="192.1" y="95">5</text>
<text x="220.1" y="92.4">4</text>
<text x="220.1" y="95">5</text>
<text x="250.5" y="92.4">4</text>
<text x="250.5" y="95">5</text>
<text x="61.4" y="96.1">CLK</text>
<text x="69.1" y="96.1">Q5</text>
<text x="69.1" y="98.6">Q6</text>
<text x="69.1" y="101.2">Q7</text>
<text x="76.6" y="97.5">5</text>
<text x="76.6" y="100">6</text>
<text x="91.1" y="97.5">7</text>
<text x="91.1" y="100">8</text>
<text x="97" y="96.1">I6</text>
<text x="97" y="98.6">I7</text>
<text x="97" y="101.2">GND CD+</text>
<text x="104.7" y="96.1">O6</text>
<text x="104.7" y="98.6">O7</text>
<text x="112.2" y="97.5">10</text>
<text x="112.2" y="100">9</text>
<text x="136.3" y="97.5">6</text>
<text x="164.2" y="97.5">6</text>
<text x="192.1" y="97.5">6</text>
<text x="220.1" y="97.5">6</text>
<text x="250.5" y="97.5">6</text>
<text x="54.4" y="105.1">13</text>
<text x="61.4" y="106.2">ENA</text>
<text x="69.1" y="103.7">Q8</text>
<text x="69.1" y="106.2">Q9</text>
<text x="76.6" y="102.6">9</text>
<text x="76.6" y="105.1">11</text>
<text x="32.1" y="110.2">1</text>
<text x="39.1" y="110.2">2</text>
<text x="54.4" y="110.2">15</text>
<text x="61.4" y="111.3">RES</text>
<text x="68.8" y="111.3">CO</text>
<text x="76.6" y="110.2">12</text>
<text x="43.6" y="128">1</text>
<text x="43.6" y="130.5">2</text>
<text x="43.6" y="133.1">3</text>
<text x="43.6" y="135.6">4</text>
<text x="43.6" y="138.1">5</text>
<text x="43.6" y="140.7">6</text>
<text x="43.6" y="143.2">7</text>
<text x="200.9" y="143.8" transform="rotate(-90 200.9 143.8)">16</text>
<text x="211.1" y="143.8" transform="rotate(-90 211.1 143.8)">16</text>
<text x="218.7" y="143.8" transform="rotate(-90 218.7 143.8)">16</text>
<text x="226.3" y="143.8" transform="rotate(-90 226.3 143.8)">16</text>
<text x="43.6" y="145.7">8</text>
<text x="43.6" y="148.3">9</text>
<text x="43.6" y="150.8">10</text>
<text x="200.9" y="154.7" transform="rotate(-90 200.9 154.7)">8</text>
<text x="211.1" y="154.7" transform="rotate(-90 211.1 154.7)">8</text>
<text x="218.7" y="154.7" transform="rotate(-90 218.7 154.7)">8</text>
<text x="226.3" y="154.7" transform="rotate(-90 226.3 154.7)">8</text>
</g>
<g font-size="2">
<text x="203.2" y="146.1" transform="rotate(-90 203.2 146.1)">VCC</text>
<text x="213.3" y="146.1" transform="rotate(-90 213.3 146.1)">VCC</text>
<text x="221" y="146.1" transform="rotate(-90 221 146.1)">VCC</text>
<text x="228.6" y="146.1" transform="rotate(-90 228.6 146.1)">VDD</text>
<text x="203.2" y="154.5" transform="rotate(-90 203.2 154.5)">GND</text>
<text x="213.3" y="154.5" transform="rotate(-90 213.3 154.5)">GND</text>
<text x="221" y="154.5" transform="rotate(-90 221 154.5)">GND</text>
<text x="228.6" y="154.5" transform="rotate(-90 228.6 154.5)">VSS</text>
</g>
</svg>
